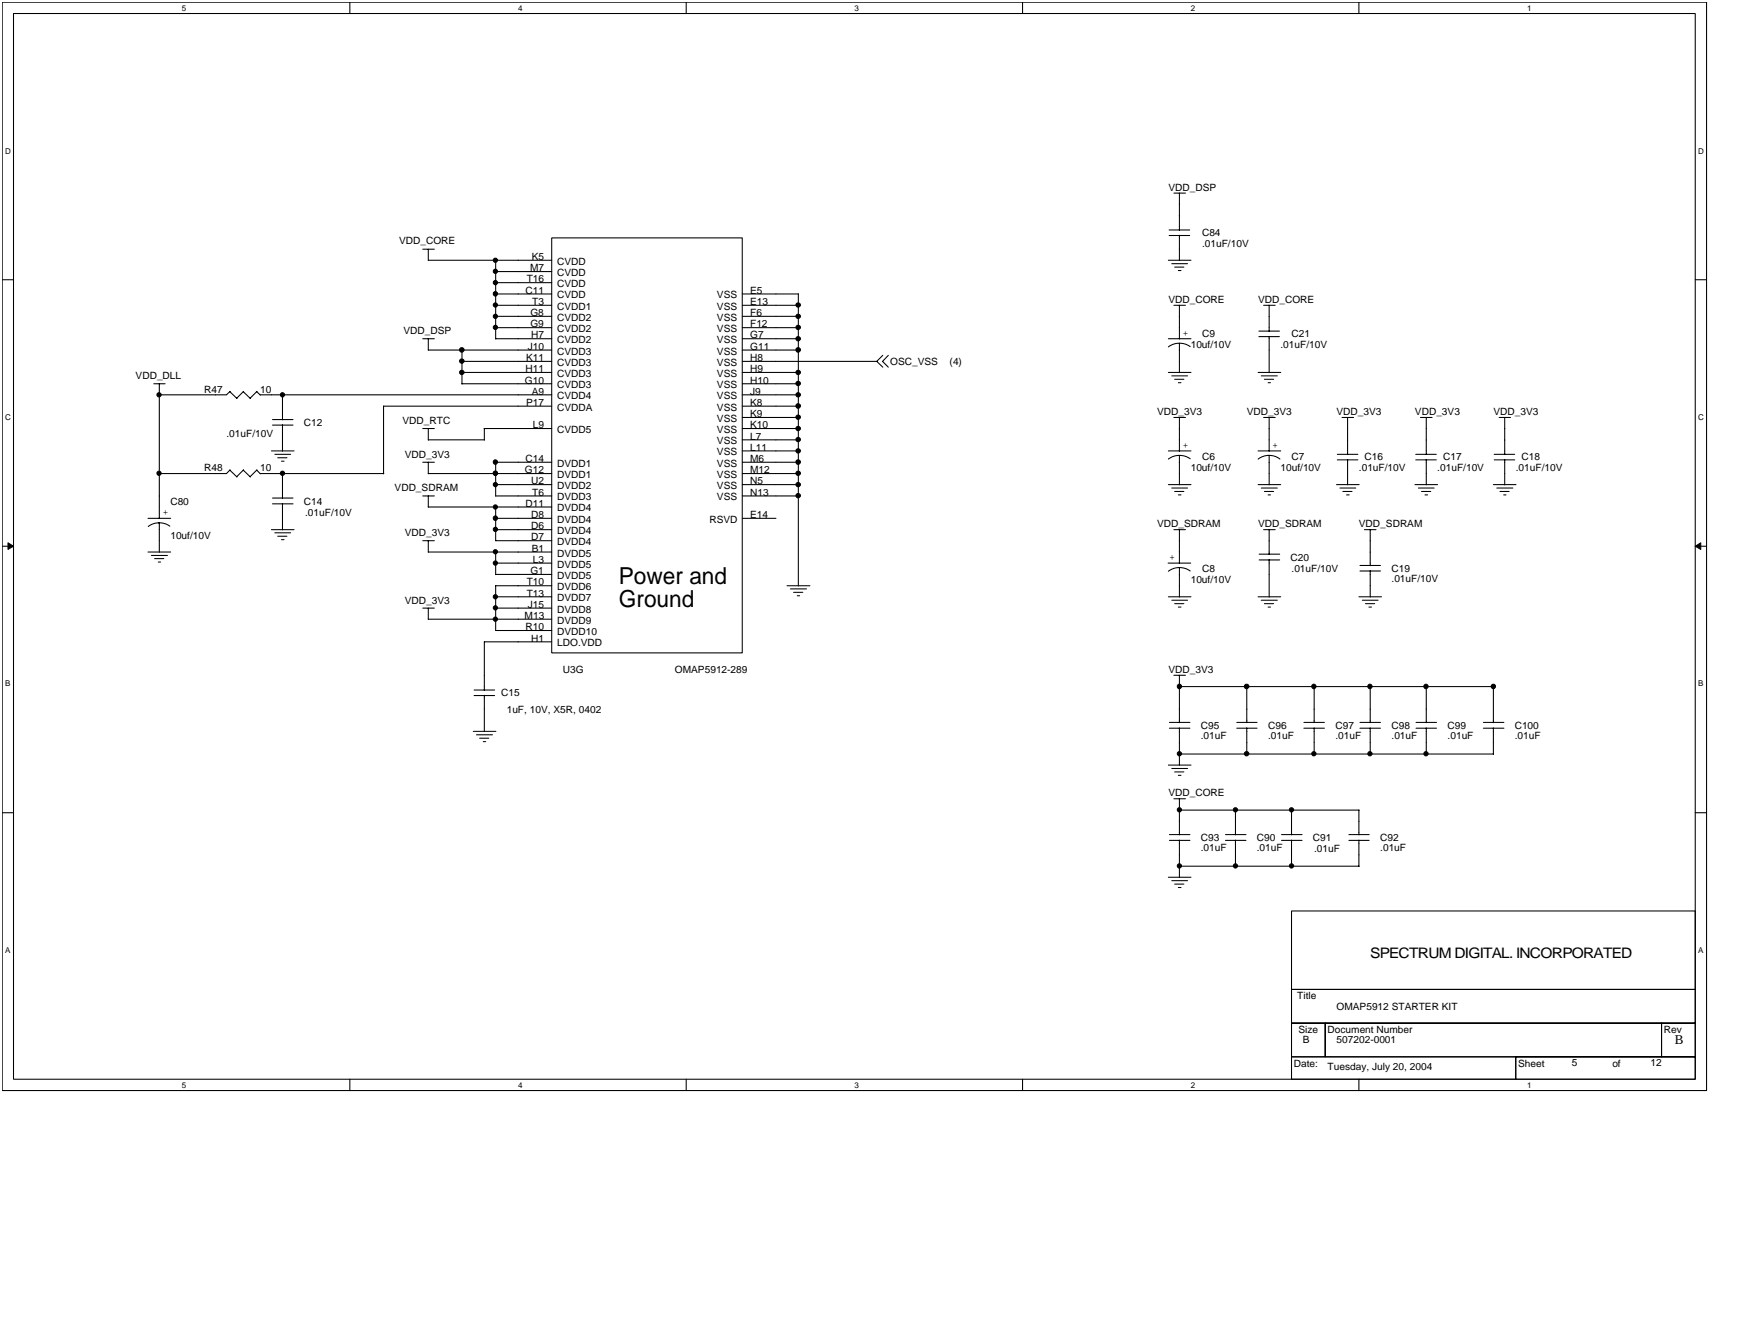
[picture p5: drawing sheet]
<svg xmlns="http://www.w3.org/2000/svg" width="279mm" height="216mm" viewBox="0 0 279 216" stroke-linecap="round" stroke-linejoin="round" font-family="sans-serif">
<path d="M.4 .4h274.1v174.9h-274.1zM2.2 2.2h270.5v171.3h-270.5z" fill="none" stroke="#000" stroke-width=".17"/>
<g fill="#fff">
<path d="M29.2 .6h.7v1.4h-.7z"/>
<path d="M29.2 173.7h.7v1.4h-.7z"/>
</g>
<path d="M56.3 .4v1.8M56.3 173.5v1.8" fill="none" stroke="#000" stroke-width=".17"/>
<g fill="#fff">
<path d="M83.3 .6h.7v1.4h-.7z"/>
<path d="M83.3 173.7h.7v1.4h-.7z"/>
</g>
<path d="M110.4 .4v1.8M110.4 173.5v1.8" fill="none" stroke="#000" stroke-width=".17"/>
<g fill="#fff">
<path d="M137.4 .6h.7v1.4h-.7z"/>
<path d="M137.4 173.7h.7v1.4h-.7z"/>
</g>
<path d="M164.5 .4v1.8M164.5 173.5v1.8" fill="none" stroke="#000" stroke-width=".17"/>
<g fill="#fff">
<path d="M191.5 .6h.7v1.4h-.7z"/>
<path d="M191.5 173.7h.7v1.4h-.7z"/>
</g>
<path d="M218.6 .4v1.8M218.6 173.5v1.8" fill="none" stroke="#000" stroke-width=".17"/>
<g fill="#fff">
<path d="M245.6 .6h.7v1.4h-.7z"/>
<path d="M245.6 173.7h.7v1.4h-.7z"/>
<path d="M.8 23.6h.9v1.3h-.9z"/>
<path d="M273.1 23.6h.9v1.3h-.9z"/>
<path d="M.8 66.4h.9v1.3h-.9z"/>
<path d="M273.1 66.4h.9v1.3h-.9z"/>
</g>
<path d="M.4 45h1.8M272.7 45h1.8" fill="none" stroke="#000" stroke-width=".17"/>
<g fill="#fff">
<path d="M.8 109.2h.8v1.4h-.8z"/>
<path d="M273.1 109.2h.9v1.4h-.9z"/>
</g>
<path d="M.4 87.8h1.8M272.7 87.8h1.8" fill="none" stroke="#000" stroke-width=".17"/>
<path d="M1.3 87.3l.9 .5-.9 .5zM272.7 87.8l.9-.5v1z" fill="#000" stroke="#000" stroke-width=".16"/>
<g fill="#fff">
<path d="M.8 152h.8v1.4h-.8z"/>
<path d="M273.1 152h.9v1.4h-.9z"/>
</g>
<g fill="none" stroke="#000" stroke-width=".17">
<path d="M88.7 38.2h30.7v66.8h-30.7zM188.1 37h3.3M188.1 37.9h3.3M188.8 31h1.9M189.7 31v6M189.7 37.8v4.1M68 54.5h1.9M68 40.1h1.9M68.9 41.8h19.8M68.9 40.1v1.8M68.9 54.5v1.8M68.9 56.3h19.8"/>
<path d="M74.3 59.9h14.4M74.3 58.1h14.4M74.3 56.2v5.5M79.7 49.1h9M79.7 54.5h9M79.7 47.3h9M79.7 52.7h9M79.7 45.4h9M79.7 43.7h9M79.7 50.9h9M79.7 41.8v12.7M119.4 59.9h9.1"/>
<path d="M119.4 49.1h9.1M119.4 54.5h9.1M119.4 47.3h9.1M119.4 56.3h9.1M119.4 52.7h9.1M119.4 58.1h21.6M119.4 50.9h9.1M128.4 47.3v46.9M141 58.1l1 .9M142 57.1l-1 1M142.9 57.1l-.9 1 .9 .9M187.9 59.9h3.7"/>
<path d="M187.9 41.8h3.7M187.9 54.5h3.7M188.5 42.4h2.5M188.8 49.1h1.9M188.9 42.9h1.5M189.5 43.5h.5M189.7 49.1v5.4M189.7 55.2v4.7M191.4 55.7a2.99 2.99 0 0 0-3.5 .1M202.4 59.9h3.6M202.5 53.2h3.3M202.5 54.1h3.3"/>
<path d="M203.3 49.1h1.8M204.1 49.1v4.2M204.1 54.1v5.8M24.7 61.7h1.9M25.6 61.7v21.7M37 63l1.1 1.1M37 75.6l1.1 1.1M37 62.9l-.6 .6h-10.8M37 75.5l-.6 .6h-10.8M39.1 63l1.2 1.1M39.1 75.6l1.2 1.1M39.2 62.9l-1.1 1.1"/>
<path d="M39.2 75.5l-1.1 1.1M41.3 63l.6 .5M41.3 75.6l.6 .6M41.3 62.9l-1.1 1.1M41.3 75.5l-1.1 1.1M41.8 63.5h46.9M41.8 76.1h19.9M43.7 72.5h3.6M43.8 68.3h3.3M43.8 67.5h3.3M44.2 73h2.6M44.7 73.6h1.5"/>
<path d="M45.3 74.1h.4M45.4 63.5v4M45.4 68.3v4.2M45.4 76.1v4M68 68.9h1.9M68 79.7h1.9M68 74.3h1.9M68.9 68.9v1.9M68.9 74.3v1.9M68.9 79.7v1.8M68.9 76.1h19.8M68.9 70.7h9.1"/>
<path d="M74.3 61.7h14.4M77.9 68.9h10.8M77.9 68.9v1.9M79.7 77.9h9M79.7 79.7h9M88.7 74.3h-9v5.5M88.7 65.3h-27v10.9M119.4 77.9h9.1M119.4 67.1h9.1M119.4 61.7h9.1M119.4 68.9h9.1M119.4 72.5h9.1"/>
<path d="M119.4 79.7h9.1M119.4 74.3h9.1M119.4 63.5h9.1M119.4 76.1h9.1M119.4 70.7h9.1M119.4 65.3h9.1M187.9 77.9h3.7M187.9 72.5h3.7M188.5 78.5h2.5M188.5 60.4h2.5M188.8 67.1h1.9M188.9 79h1.5"/>
<path d="M188.9 61h1.5M189.5 79.6h.5M189.5 61.5h.5M189.7 67.1v5.4M189.7 73.2v4.8M191.4 73.8a2.99 2.99 0 0 0-3.5 0M202.4 73.8l1-.5 .7-.1 1.1 .2 .7 .4M202.4 77.9h3.6M202.4 72.5h3.6M202.9 78.5h2.6M202.9 60.4h2.6M203.3 67.1h1.8"/>
<path d="M203.4 79h1.5M203.4 61h1.5M204 79.6h.4M204 61.5h.4M204.1 67.1v5.4M204.1 73.2v4.8M215 77.9h3.6M215.1 73h3.3M215.1 73.9h3.3M215.5 78.5h2.6M215.9 67.1h1.8M216 79h1.5"/>
<path d="M216.6 79.6h.4M216.8 67.1v6M216.8 73.9v4.1M227.6 77.9h3.6M227.7 73h3.3M227.7 73.9h3.3M228.1 78.5h2.6M228.5 67.1h1.9M228.7 79h1.4M229.2 79.6h.4M229.4 67.1v6M229.4 73.9v4.1"/>
<path d="M240.2 77.9h3.7M240.3 73h3.3M240.3 73.9h3.3M240.8 78.5h2.5M241.1 67.1h1.9M241.3 79h1.5M241.9 79.6h.3M242 67.1v6M242 73.9v4.1M23.8 88.7h3.6M23.8 83.3h3.6M24.4 89.3h2.5"/>
<path d="M24.9 89.8h1.4M25.5 90.4h.3M25.6 84v4.8M27.3 84.6l-.6-.4-1.1-.2-1.1 .3-.7 .3M43.7 85.1h3.6M43.8 81h3.3M43.8 80.1h3.3M44.2 85.7h2.6M44.7 86.2h1.5M45.3 86.8h.4M45.4 81v4.2M68 97.8h1.9"/>
<path d="M68 86.9h1.9M68.9 86.9v1.9M68.9 97.8v1.8M68.9 88.7h19.8M68.9 99.5h19.8M68.9 81.5h19.8M79.7 95.9h9M79.7 85.1h9M79.7 97.8h9M79.7 81.5v5.4h9M79.7 90.5h9M79.7 83.3h9"/>
<path d="M79.7 92.3h9M79.7 88.7v3.7M88.7 94.2h-9v7.2h9M119.4 83.3h5.4M126.6 94.2h3.7M127.1 94.7h2.6M127.6 95.2h1.5M128.2 95.8h.4M187.9 90.5h3.6M187.9 95.9h3.7M188.5 96.5h2.5M188.8 85.1h1.9"/>
<path d="M188.9 97h1.5M189.5 97.6h.5M189.7 85.1v5.5M189.7 91.2v4.8M191.4 91.8a2.99 2.99 0 0 0-3.5 0M202.4 95.9h3.6M202.5 90h3.3M202.5 89.1h3.3M202.9 96.5h2.6M203.3 85.1h1.8M203.4 97h1.5M204 97.6h.4"/>
<path d="M204.1 85.1v4M204.1 90v6M218.6 95.9h3.6M218.8 91.8h3.3M218.8 90.9h3.3M219.1 96.5h2.6M219.5 85.1h1.8M219.6 97h1.5M220.2 97.6h.4M220.4 85.1v5.8M220.4 91.8v4.2M76.1 117.6h3.7"/>
<path d="M76.3 110.9h3.3M76.3 111.8h3.3M76.6 118.1h2.6M77.1 118.7h1.5M77.7 119.2h.4M77.9 111.8v5.8M88.7 103.2h-10.8v7.8M188.1 117.1h3.3M188.1 116.1h3.3M188.8 108.6h1.9M189.7 108.6v7.6M189.7 117v6"/>
<path d="M189.7 110.4h50.6M198.9 117.1h3.3M198.9 116.1h3.3M200.5 110.4v5.8M200.5 117v4.3M209.7 117.1h3.3M209.7 116.1h3.3M211.4 110.4v5.8M211.4 117v4.3M218.8 117.1h3.3M218.8 116.1h3.3M220.4 110.4v5.8"/>
<path d="M220.4 117v4.3M227.8 117.1h3.3M227.8 116.1h3.3M229.4 110.4v5.8M229.4 117v4.3M238.6 117.1h3.3M238.6 116.1h3.3M240.2 110.3v5.9M240.2 117v4.3M.4 130.7h1.8M187.9 123h3.7M188.1 135.1h3.3"/>
<path d="M188.1 134.2h3.3M188.5 123.5h2.5M188.8 128.4h1.9M188.9 124.1h1.5M189.5 124.6h.5M189.7 121.2h50.5M189.7 128.4v5.8M189.7 135.1v6M189.7 130.2h28.9M189.7 139.2h28.9M197.1 135.1h3.3M197.1 134.2h3.3"/>
<path d="M198.7 130.2v4M198.7 135.1v4.2M206.1 135.1h3.3M206.1 134.2h3.3M207.7 130.2v4M207.7 135.1v4.2M217 135.1h3.2M217 134.2h3.2M218.6 130.2v4M218.6 135.1v4.2M272.7 130.7h1.8M187.9 141h3.7"/>
<path d="M188.5 141.6h2.5M188.9 142.1h1.5M189.5 142.7h.5M207.7 146.4h65v12.7h-65zM207.7 159.1h65v5.4h-65zM207.7 169.9h36.1v3.6h-36.1zM207.7 164.5h5.5v5.4h-5.5zM213.2 164.5h54.1v5.4h-54.1zM243.8 169.9h28.9v3.6h-28.9zM267.3 164.5h5.4v5.4h-5.4z"/>
</g>
<g fill="#000" stroke="#000" stroke-width=".17">
<circle cx="74.3" cy="56.2" r=".37"/>
<circle cx="74.3" cy="59.9" r=".36"/>
<circle cx="74.3" cy="58" r=".36"/>
<circle cx="79.7" cy="47.2" r=".35"/>
<circle cx="79.7" cy="45.4" r=".34"/>
<circle cx="79.7" cy="50.9" r=".34"/>
<circle cx="79.7" cy="41.8" r=".34"/>
<circle cx="79.7" cy="43.6" r=".34"/>
<circle cx="79.7" cy="49" r=".34"/>
<circle cx="79.7" cy="52.6" r=".34"/>
<circle cx="128.4" cy="56.2" r=".37"/>
<circle cx="128.4" cy="50.9" r=".36"/>
<circle cx="128.4" cy="59.9" r=".36"/>
<circle cx="128.4" cy="54.5" r=".36"/>
<circle cx="128.4" cy="49" r=".36"/>
<circle cx="128.4" cy="52.6" r=".36"/>
<circle cx="25.6" cy="76.1" r=".34"/>
<circle cx="25.6" cy="63.5" r=".34"/>
<circle cx="45.4" cy="76.1" r=".34"/>
<circle cx="45.4" cy="63.5" r=".34"/>
<circle cx="79.7" cy="74.3" r=".35"/>
<circle cx="79.7" cy="76.1" r=".34"/>
<circle cx="79.7" cy="77.9" r=".34"/>
<circle cx="128.4" cy="65.3" r=".37"/>
<circle cx="128.4" cy="74.3" r=".37"/>
<circle cx="128.4" cy="70.7" r=".36"/>
<circle cx="128.4" cy="76.1" r=".36"/>
<circle cx="128.4" cy="77.9" r=".36"/>
<circle cx="128.4" cy="67.1" r=".36"/>
<circle cx="128.4" cy="68.9" r=".36"/>
<circle cx="128.4" cy="61.6" r=".36"/>
<circle cx="128.4" cy="72.5" r=".36"/>
<circle cx="128.4" cy="63.5" r=".36"/>
<circle cx="128.4" cy="79.7" r=".36"/>
<circle cx="79.7" cy="83.3" r=".35"/>
<circle cx="79.7" cy="81.5" r=".34"/>
<circle cx="79.7" cy="99.5" r=".34"/>
<circle cx="79.7" cy="97.7" r=".34"/>
<circle cx="79.7" cy="88.7" r=".34"/>
<circle cx="79.7" cy="85.1" r=".34"/>
<circle cx="79.7" cy="90.5" r=".34"/>
<circle cx="79.7" cy="95.9" r=".34"/>
<circle cx="189.7" cy="110.4" r=".35"/>
<circle cx="200.5" cy="110.4" r=".37"/>
<circle cx="211.3" cy="110.4" r=".35"/>
<circle cx="220.3" cy="110.4" r=".35"/>
<circle cx="229.4" cy="110.4" r=".35"/>
<circle cx="240.2" cy="110.4" r=".35"/>
<circle cx="189.7" cy="121.2" r=".34"/>
<circle cx="189.7" cy="130.2" r=".34"/>
<circle cx="189.7" cy="139.2" r=".34"/>
<circle cx="198.7" cy="130.2" r=".34"/>
<circle cx="198.7" cy="139.2" r=".34"/>
<circle cx="200.5" cy="121.2" r=".36"/>
<circle cx="207.7" cy="130.2" r=".34"/>
<circle cx="207.7" cy="139.2" r=".34"/>
<circle cx="211.3" cy="121.2" r=".34"/>
<circle cx="220.4" cy="121.2" r=".34"/>
<circle cx="229.4" cy="121.2" r=".34"/>
</g>
<g font-size="3.8">
<text x="99.5" y="93.9">Power and</text>
<text x="99.5" y="97.6">Ground</text>
</g>
<text font-size="2.3" x="220.4" y="154">SPECTRUM DIGITAL. INCORPORATED</text>
<text font-size="2" x="269.4" y="167.8">B</text>
<g font-size="1.6">
<text x="187.9" y="30.7">VDD_DSP</text>
<text x="64.2" y="39.3">VDD_CORE</text>
<text x="85.5" y="41.8">K5</text>
<text x="193.4" y="37.9">C84</text>
<text x="193.4" y="39.7">.01uF/10V</text>
<text x="84.6" y="47.2">C11</text>
<text x="84.7" y="45.4">T16</text>
<text x="85.3" y="43.6">M7</text>
<text x="89.6" y="46.2">CVDD</text>
<text x="89.6" y="44.4">CVDD</text>
<text x="89.6" y="42.6">CVDD</text>
<text x="89.6" y="48">CVDD</text>
<text x="115.3" y="48">VSS</text>
<text x="120.7" y="47.2">E5</text>
<text x="64.9" y="53.7">VDD_DSP</text>
<text x="85.3" y="50.8">G8</text>
<text x="85.3" y="52.6">G9</text>
<text x="85.6" y="49">T3</text>
<text x="89.6" y="49.8">CVDD1</text>
<text x="89.6" y="51.6">CVDD2</text>
<text x="89.6" y="53.4">CVDD2</text>
<text x="115.3" y="49.8">VSS</text>
<text x="115.3" y="53.4">VSS</text>
<text x="115.3" y="51.6">VSS</text>
<text x="120.7" y="49">E13</text>
<text x="120.7" y="52.6">F12</text>
<text x="120.7" y="50.8">F6</text>
<text x="187.9" y="48.7">VDD_CORE</text>
<text x="190.3" y="53.9">+</text>
<text x="202.4" y="48.7">VDD_CORE</text>
<text x="84.6" y="59.8">H11</text>
<text x="84.6" y="58.1">K11</text>
<text x="84.9" y="56.2">J10</text>
<text x="85.4" y="54.4">H7</text>
<text x="89.6" y="57">CVDD3</text>
<text x="89.6" y="58.8">CVDD3</text>
<text x="89.6" y="55.2">CVDD2</text>
<text x="115.3" y="55.2">VSS</text>
<text x="115.3" y="57">VSS</text>
<text x="115.3" y="58.8">VSS</text>
<text x="120.7" y="54.4">G7</text>
<text x="120.7" y="59.8">H9</text>
<text x="120.7" y="56.2">G11</text>
<text x="120.7" y="58.1">H8</text>
<text x="143.2" y="58.6">OSC_VSS</text>
<text x="152.8" y="58.6">(4)</text>
<text x="191.5" y="55.9">10uf/10V</text>
<text x="193.4" y="54.1">C9</text>
<text x="206" y="55.9">.01uF/10V</text>
<text x="207.7" y="54.1">C21</text>
<text x="21.8" y="61">VDD_DLL</text>
<text x="32.8" y="63.1">R47</text>
<text x="41.8" y="63.1">10</text>
<text x="84.4" y="61.7">G10</text>
<text x="84.6" y="65.2">P17</text>
<text x="85.5" y="63.4">A9</text>
<text x="89.6" y="60.6">CVDD3</text>
<text x="89.6" y="62.4">CVDD3</text>
<text x="89.6" y="64.2">CVDD4</text>
<text x="115.3" y="64.2">VSS</text>
<text x="115.3" y="60.6">VSS</text>
<text x="115.3" y="62.4">VSS</text>
<text x="120.7" y="63.4">J9</text>
<text x="120.7" y="65.2">K8</text>
<text x="120.7" y="61.7">H10</text>
<text x="36.4" y="70.3">.01uF/10V</text>
<text x="48.9" y="68.6">C12</text>
<text x="64.7" y="68.2">VDD_RTC</text>
<text x="85.7" y="68.8">L9</text>
<text x="89.6" y="66">CVDDA</text>
<text x="89.6" y="69.6">CVDD5</text>
<text x="115.3" y="71.4">VSS</text>
<text x="115.3" y="66">VSS</text>
<text x="115.3" y="67.8">VSS</text>
<text x="115.3" y="69.6">VSS</text>
<text x="120.7" y="70.7">L7</text>
<text x="120.7" y="67.1">K9</text>
<text x="120.7" y="68.8">K10</text>
<text x="186.1" y="66.7">VDD_3V3</text>
<text x="190.3" y="72">+</text>
<text x="200.5" y="66.7">VDD_3V3</text>
<text x="204.7" y="72">+</text>
<text x="215" y="66.7">VDD_3V3</text>
<text x="227.6" y="66.7">VDD_3V3</text>
<text x="240.2" y="66.7">VDD_3V3</text>
<text x="32.8" y="75.7">R48</text>
<text x="41.8" y="75.7">10</text>
<text x="65.1" y="73.6">VDD_3V3</text>
<text x="84.4" y="76.1">G12</text>
<text x="84.6" y="74.3">C14</text>
<text x="85.4" y="77.9">U2</text>
<text x="89.6" y="75">DVDD1</text>
<text x="89.6" y="76.8">DVDD1</text>
<text x="115.3" y="76.8">VSS</text>
<text x="115.3" y="75">VSS</text>
<text x="115.3" y="73.2">VSS</text>
<text x="120.7" y="76.1">M12</text>
<text x="120.7" y="77.9">N5</text>
<text x="120.7" y="74.3">M6</text>
<text x="120.7" y="72.4">L11</text>
<text x="191.5" y="75.7">10uf/10V</text>
<text x="193.4" y="73.9">C6</text>
<text x="206" y="75.7">10uf/10V</text>
<text x="207.7" y="73.9">C7</text>
<text x="218.6" y="75.7">.01uF/10V</text>
<text x="219.5" y="73.9">C16</text>
<text x="231.2" y="75.7">.01uF/10V</text>
<text x="232.1" y="73.9">C17</text>
<text x="243.8" y="75.7">.01uF/10V</text>
<text x="244.7" y="73.9">C18</text>
<text x="26.2" y="82.8">+</text>
<text x="27.4" y="81.2">C80</text>
<text x="48.9" y="81.2">C14</text>
<text x="49.1" y="82.9">.01uF/10V</text>
<text x="63.5" y="79">VDD_SDRAM</text>
<text x="84.6" y="81.5">D11</text>
<text x="85.4" y="83.3">D8</text>
<text x="85.6" y="79.7">T6</text>
<text x="89.6" y="80.4">DVDD3</text>
<text x="89.6" y="78.6">DVDD2</text>
<text x="89.6" y="82.2">DVDD4</text>
<text x="115.3" y="80.4">VSS</text>
<text x="115.3" y="78.6">VSS</text>
<text x="120.7" y="79.7">N13</text>
<text x="120.7" y="83.3">E14</text>
<text x="27.4" y="86.6">10uf/10V</text>
<text x="65.1" y="86.2">VDD_3V3</text>
<text x="85.4" y="85.1">D6</text>
<text x="85.4" y="86.9">D7</text>
<text x="85.5" y="88.7">B1</text>
<text x="89.6" y="89.5">DVDD5</text>
<text x="89.6" y="84">DVDD4</text>
<text x="89.6" y="85.9">DVDD4</text>
<text x="89.6" y="87.6">DVDD4</text>
<text x="114.1" y="84">RSVD</text>
<text x="186.1" y="84.8">VDD_SDRAM</text>
<text x="202.4" y="84.8">VDD_SDRAM</text>
<text x="218.6" y="84.8">VDD_SDRAM</text>
<text x="84.7" y="95.9">T13</text>
<text x="84.7" y="94.1">T10</text>
<text x="85.3" y="92.3">G1</text>
<text x="85.7" y="90.5">L3</text>
<text x="89.6" y="93.1">DVDD5</text>
<text x="89.6" y="91.2">DVDD5</text>
<text x="89.6" y="94.9">DVDD6</text>
<text x="188.1" y="90">+</text>
<text x="191.5" y="93.8">10uf/10V</text>
<text x="193.4" y="92">C8</text>
<text x="207.6" y="90.2">C20</text>
<text x="207.7" y="92">.01uF/10V</text>
<text x="223.8" y="92">C19</text>
<text x="223.8" y="93.6">.01uF/10V</text>
<text x="65.1" y="97">VDD_3V3</text>
<text x="84.4" y="99.5">M13</text>
<text x="84.6" y="101.3">R10</text>
<text x="84.9" y="97.7">J15</text>
<text x="89.6" y="98.5">DVDD8</text>
<text x="89.6" y="100.3">DVDD9</text>
<text x="89.6" y="96.7">DVDD7</text>
<text x="85.4" y="103.1">H1</text>
<text x="89.6" y="102.1">DVDD10</text>
<text x="89.6" y="103.9">LDO.VDD</text>
<text x="80.6" y="111.8">C15</text>
<text x="90.5" y="108.2">U3G</text>
<text x="108.6" y="108.2">OMAP5912-289</text>
<text x="187.9" y="108.2">VDD_3V3</text>
<text x="81.5" y="114.7">1uF, 10V, X5R, 0402</text>
<text x="193.1" y="117.2">C95</text>
<text x="193.1" y="118.8">.01uF</text>
<text x="204" y="117.2">C96</text>
<text x="204" y="118.8">.01uF</text>
<text x="214.8" y="117.2">C97</text>
<text x="214.8" y="118.8">.01uF</text>
<text x="223.8" y="117.2">C98</text>
<text x="223.8" y="118.8">.01uF</text>
<text x="232.8" y="117.2">C99</text>
<text x="232.8" y="118.8">.01uF</text>
<text x="243.6" y="117.2">C100</text>
<text x="243.6" y="118.8">.01uF</text>
<text x="187.9" y="128">VDD_CORE</text>
<text x="193.1" y="135.3">C93</text>
<text x="193.1" y="136.9">.01uF</text>
<text x="202.2" y="135.3">C90</text>
<text x="202.2" y="136.9">.01uF</text>
<text x="211.2" y="135.3">C91</text>
<text x="211.4" y="137">.01uF</text>
<text x="222" y="135.3">C92</text>
<text x="222" y="136.9">.01uF</text>
<text x="208.7" y="160.7">Title</text>
<text x="208.8" y="166.1">Size</text>
<text x="209.6" y="167.7">B</text>
<text x="213.5" y="166.1">Document Number</text>
<text x="215" y="167.7">507202-0001</text>
<text x="215" y="162.3">OMAP5912 STARTER KIT</text>
<text x="267.6" y="166.1">Rev</text>
<text x="208.1" y="171.5">Date:</text>
<text x="213.5" y="172.1">Tuesday, July 20, 2004</text>
<text x="244.2" y="171.5">Sheet</text>
<text x="252.8" y="171.3">5</text>
<text x="259.3" y="171.5">of</text>
<text x="265.5" y="171.3">12</text>
</g>
<g font-size="1.3">
<text x="29.2" y="1.7">5</text>
<text x="83.3" y="1.7">4</text>
<text x="137.4" y="1.7">3</text>
<text x="191.5" y="1.7">2</text>
<text x="245.6" y="1.7">1</text>
<text x=".8" y="24.7">D</text>
<text x="273.1" y="24.7">D</text>
<text x=".8" y="67.5">C</text>
<text x="273.1" y="67.5">C</text>
<text x=".8" y="110.3">B</text>
<text x="273.1" y="110.3">B</text>
<text x=".8" y="153.2">A</text>
<text x="273.1" y="153.2">A</text>
<text x="29.2" y="174.9">5</text>
<text x="83.3" y="174.9">4</text>
<text x="137.4" y="174.9">3</text>
<text x="191.5" y="174.9">2</text>
<text x="245.6" y="174.9">1</text>
</g>
</svg>
